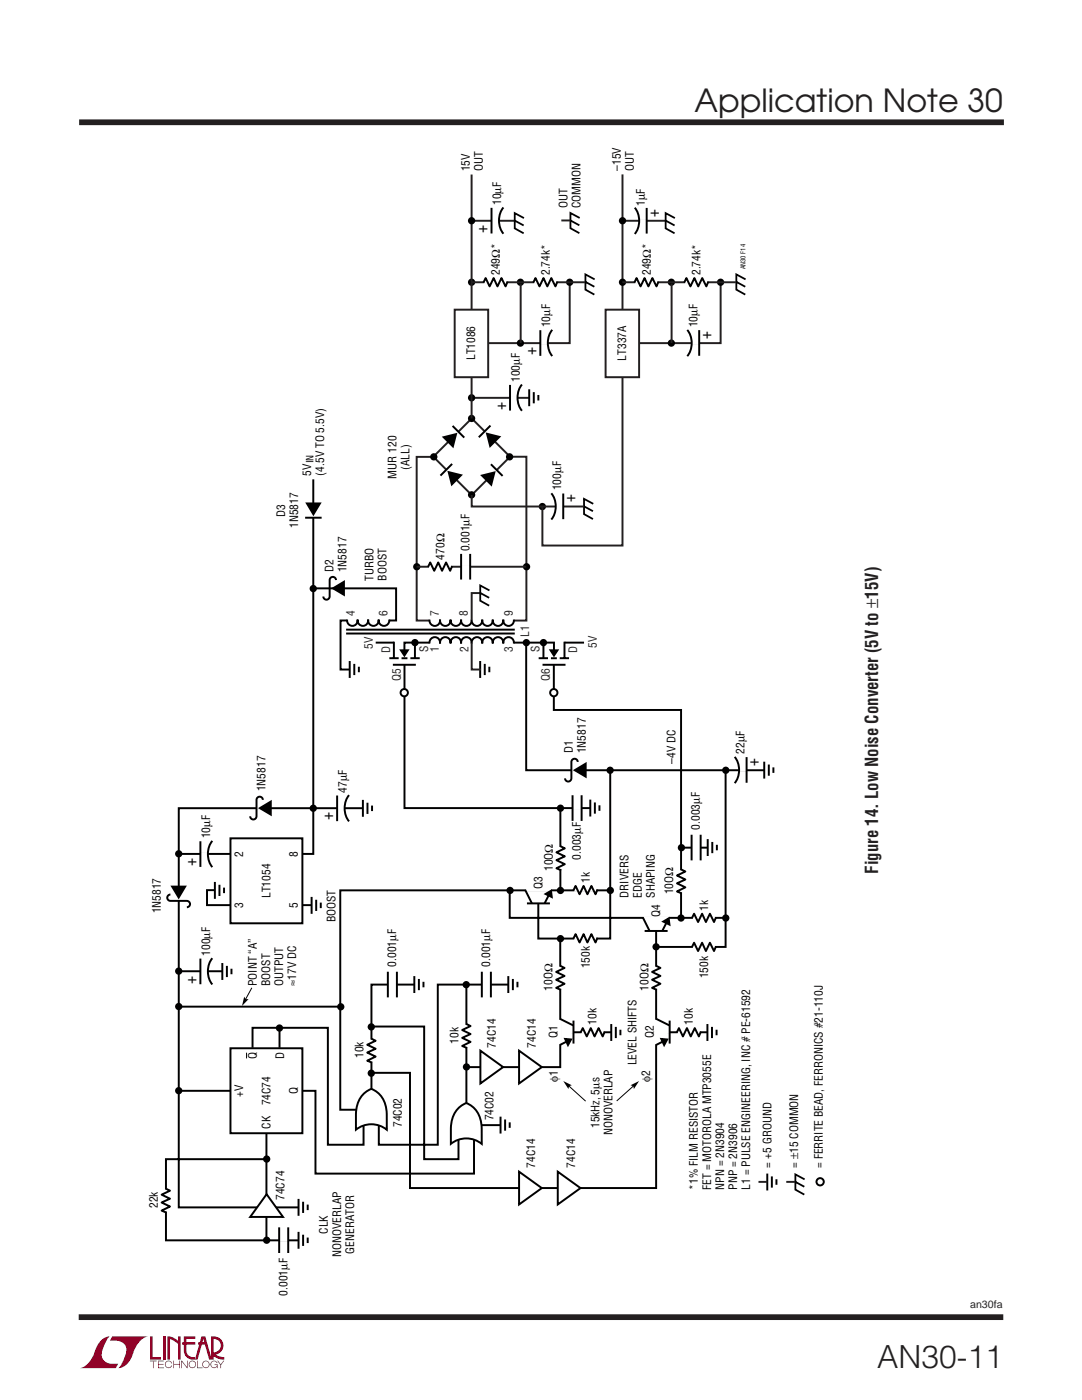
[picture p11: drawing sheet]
<svg xmlns="http://www.w3.org/2000/svg" width="216mm" height="279mm" viewBox="0 0 216 279" stroke-linecap="round" stroke-linejoin="round" font-family="sans-serif">
<path d="M15.8 24.4h184.5M15.7 262.9h184.5" fill="none" stroke="#231f20" stroke-width="1.1" stroke-linecap="butt"/>
<g fill="#900126">
<path d="M30 266.7h.5v4.1h1.6v.5h-2.1z"/>
<path d="M19.9 267.8a2.65 2.65 0 0 1 2-1.1 5.2 5.2 0 0 0-1.5 4.2 2.65 2.65 0 0 0 3.2 1.3l-.5 .8h-7.2a5 5 0 0 0 3.2-3.8z"/>
<path d="M22.4 266.7h7.2a5 5 0 0 0-3.2 3.9 3.3 3.3 0 0 1-2.8 2.4 5.2 5.2 0 0 0 1.5-4.2 2.65 2.65 0 0 0-3.2-1.2z"/>
<path d="M32.5 266.7h.5v4.6h-.5z"/>
<path d="M33.4 266.7l1.1 .2 1 .7v-.9h.5v4.6h-.5v-3.1l-1.6-1v4.1h-.5z"/>
<path d="M29.9 271.6h1.4v.1h-.6v1.3h-.2v-1.3h-.6z"/>
<path d="M31.5 271.6h1.2v.1h-1v.5h.9v.1h-.9v.6h1v.1h-1.2z"/>
<path d="M34.6 271.6h.1v.6h1.1v-.6h.1v1.4h-.1v-.7h-1.1v.7h-.1z"/>
<path d="M36.2 271.6h.1l1 1.2v-1.2h.2v1.4h-.2l-1-1.3v1.3h-.1z"/>
<path d="M39.3 271.6h.2v1.3h.9v.1h-1.1z"/>
<path d="M43.3 271.6h.2l.5 .7 .6-.7h.1l-.6 .8v.6h-.1v-.6z"/>
<path d="M36.7 266.7h2.3v.5h-1.8v.7h1.8v.5h-1.8v1.2a1.35 1.35 0 0 0 1.7 1.2v.5l1.3-4.6h.8l1.1 4.2v-4.2a1.88 1.88 0 0 1 2.4 1.4 1.88 1.88 0 0 1-1.5 2.3l.8 .3 1 .1v.5h-.5a3.4 3.4 0 0 1-1.8-.7v-.7a1.37 1.37 0 0 0 1.5-1.2 1.37 1.37 0 0 0-1.4-1.5v4.1h-.9l-.8-2.9h-1.4v-.5h1.3l-.2-.7-1.2 4.1a2.1 2.1 0 0 1-2.7-1.3v-1.6h-.4v-.5h.4z"/>
<path d="M37.9 271.8a.74 .74 0 0 1 1.1 .1 .74 .74 0 0 1-.4 1.1 .74 .74 0 0 1-.9-.7h.1a.61 .61 0 0 0 .8 .5 .61 .61 0 0 0 .2-1 .61 .61 0 0 0-1 .3v.2h-.1z"/>
<path d="M40.6 271.8a.74 .74 0 0 1 1.1 .1 .74 .74 0 0 1-.4 1.1 .74 .74 0 0 1-.9-.7h.1a.61 .61 0 0 0 .8 .5 .61 .61 0 0 0 .2-1 .61 .61 0 0 0-1 .3v.2h-.1z"/>
<path d="M42.2 271.8a.74 .74 0 0 1 1.2 .2h-.1a.6 .6 0 0 0-1-.2 .6 .6 0 0 0 .1 1 .6 .6 0 0 0 .9-.4h-.5v-.1h.7v.7h-.2v-.3a.74 .74 0 0 1-1.1 .2 .74 .74 0 0 1 0-1.1z"/>
<path d="M33.1 271.8a.73 .73 0 0 1 1.2 .3h-.1a.6 .6 0 0 0-.9-.3 .6 .6 0 0 0 0 1 .6 .6 0 0 0 .9-.3h.1a.74 .74 0 0 1-1.1 .4 .74 .74 0 0 1-.1-1.1z"/>
</g>
<g fill="none" stroke="#000" stroke-width=".39">
<path d="M62.5 95.7v74.7h-26.8M80.7 132.7v28.6h37.3M110.5 132.7v9h25.4v41.4M52.5 159.6a.63 .63 0 0 0-.7-.6 .63 .63 0 0 0-.6 .6v3.3a.63 .63 0 0 1-.6 .6 .63 .63 0 0 1-.7-.6M121.8 153.7v33.6h-14.4v-7.6M144.8 153.7v35.3h-13.7M34 178.5a.63 .63 0 0 0-.6 .7 .63 .63 0 0 0 .6 .6h3.3a.63 .63 0 0 1 .6 .6 .63 .63 0 0 1-.6 .7M73.7 161.3h-38v79.7h25.5M101.7 177.7v5.5h43M111.8 161.1v16.4M121.8 177.7h-53.9v43.8h3.2M136.3 169.2h5.6"/>
<path d="M35.9 193.8h9.1M40 191.3v5.1M42.4 191.2a4.3 4.3 0 0 0 0 5.3M83.4 196.5h-9.3v24.3M93.1 196.5v23.9M101.9 196.5h-14.5v32h-11.8v-4.4M111.8 187.6v25.4h-18.8M130.9 185.7v51.4h-49.1v-23h-7.5M50.4 209.1v-4h15v23.4h7.1v-4.4M60.3 217.7h2.6v16.5h31.7v-7.5M74 204.9h10.6v26.4h6.9v-4.6M114 206h8.7"/>
<path d="M53.2 231.3h-20.1v16.2h27.1M93 224.5h8"/>
</g>
<path d="M113.7 56.6v11.9h-16.2M94.1 79.4h12.3M86.5 91.2l7.6-7.7 7.7 7.7-7.7 7.6zM101.7 91.2h3.3v32.6h-21.9v-32.6h3.5" fill="none" stroke="#231f20" stroke-width=".39"/>
<path d="M35.7 177.7v2M51.2 161.3h2.1M40 193.9h1.5" fill="none" stroke="#fff" stroke-width=".65" stroke-linecap="butt"/>
<path d="M34 176.7h3.3l-1.6 2.8zM51.5 161.3l2.7-1.7v3.3z" fill="#000"/>
<g fill="#fff" stroke="#000" stroke-width=".39">
<path d="M91.3 221.3l.5-.5 1.2-.7a5.1 5.1 0 0 1 3.1 5v3.2a4.9 4.9 0 0 0-6.1 0 10 10 0 0 1 .9-6.4z"/>
<path d="M72.4 218.5l.5-.5 1.2-.7a5.1 5.1 0 0 1 3.1 5v3.2a4.9 4.9 0 0 0-6.2 0 10.1 10.1 0 0 1 .9-6.5z"/>
<path d="M95.9 209.7l4.5 3.3-4.5 3.2z"/>
<path d="M103.6 209.7l4.5 3.3-4.5 3.2z"/>
<path d="M103.6 233.8l4.5 3.3-4.5 3.3z"/>
<path d="M111.3 233.8l4.5 3.3-4.5 3.3z"/>
</g>
<g fill="none" stroke="#fff" stroke-width=".9" stroke-linecap="butt">
<path d="M95.8 133.6h2.1M42.9 177.7h2M72.4 161.3h2.1M117.8 161.3h2.1M141.2 169.1h2.1M44.4 193.9h2M62.2 180.7h2M82.7 196.5h2M101.4 196.5h2.1M122 206h2M141.2 206h2M99.9 224.5h2"/>
<path d="M153.1 235.9h2.1M59.6 240.9h2M59.6 247.5h2"/>
</g>
<g fill="none" stroke="#000" stroke-width=".39">
<path d="M95.8 131.9v3.4M96.7 132.5v2.2M97.6 133.1v1.1M72.4 159.6v3.4M114.2 158.7v5.1M116.1 158.7v5.1M117.8 159.6v3.4M40 167.9v5.1M42.4 167.8a4.3 4.3 0 0 0 0 5.3M42.9 176v3.4M43.4 177.6h-2.1v3h21.5M43.8 176.6v2.2"/>
<path d="M44.7 177.1v1.1M62.2 179v3.4M63.1 179.6v2.2M73.3 160.2v2.2M74.2 160.8v1.1M104.8 177.6l1.3 2.7M109.8 178l-1.1 2.3M111.8 168.9l.9 .4-1.7 .8 1.7 .8-1.7 .8 1.7 .8-1.7 .8 1 .4M118.7 160.1v2.3M119.2 177.5l-.4 1-.8-1.7-.8 1.7-.8-1.7-.8 1.7-.7-1.7-.5 .9M119.6 160.7v1.1M135.9 173.5l.9 .4-1.7 .8 1.7 .8-1.7 .8 1.7 .8-1.7 .8 .9 .4"/>
<path d="M138 166.6v5.1M139.8 166.6v5.1M141.2 167.5v3.3M142.1 168v2.3M143 168.6v1.1M44.4 192.2v3.4M45.3 192.8v2.2M46.2 193.3v1.1M64 180.1v1.1M77.4 193.9v5.2M79.2 193.9v5.2M82.7 194.8v3.4"/>
<path d="M83.6 195.4v2.2M84.5 195.9v1.1M96.1 193.9v5.2M98 193.9v5.2M101.4 194.8v3.4M102.3 195.4v2.2M103.3 195.9v1.1M105.1 180.3h4.6M111.7 192.7l.9 .5-1.6 .8 1.6 .8-1.6 .7 1.6 .8-1.6 .8 .9 .4M119.2 187.1l-.4 1-.8-1.7-.8 1.7-.8-1.7-.8 1.7-.7-1.7-.5 .9M128.3 183.1l1.3 2.7M128.6 185.8h4.6"/>
<path d="M130.9 192.7l.9 .5-1.7 .8 1.7 .8-1.7 .7 1.7 .8-1.7 .8 1 .4M133.3 183.5l-1.1 2.3M142.9 183.1l-.4 .9-.8-1.7-.8 1.7-.8-1.7-.8 1.7-.8-1.7-.4 1M142.9 188.9l-.4 .9-.8-1.7-.8 1.7-.8-1.7-.8 1.7-.8-1.7-.4 .9M46 209.2h14.3v17h-14.3zM74 207.3l.9 .4-1.6 .8 1.6 .8-1.6 .8 1.6 .8-1.6 .8 .9 .4M93 204.3l.9 .5-1.7 .8 1.7 .8-1.7 .7 1.7 .8-1.7 .8 1 .4M111.7 203.3l2.7 1.4M113.7 207.6l-2 .9M114.4 203.7v4.6M120.7 205.9l-.4 .9-.9-1.6-.8 1.6-.7-1.6-.8 1.6-.8-1.6-.5 .9M122 204.4v3.3"/>
<path d="M122.9 204.9v2.3M123.8 205.5v1.1M130.9 203.3l2.7 1.4M132.8 207.6l-1.9 .9M133.2 206h8.7M133.6 203.7v4.6M139.8 205.9l-.4 .9-.8-1.6-.8 1.6-.7-1.6-.8 1.6-.8-1.6-.5 .9M141.2 204.4v3.3M142.1 204.9v2.3M143 205.5v1.1M33 237.2l.9 .4-1.6 .8 1.6 .8-1.6 .8 1.6 .8-1.6 .8 .9 .4M59.6 239.3v3.3"/>
<path d="M60.5 239.8v2.3M99.9 222.9v3.3M100.8 223.4v2.3M101.7 224v1.1M153.1 234.2v3.4M154 234.8v2.2M154.9 235.3v1.1M59.6 245.8v3.4M60.5 246.4v2.2M61.4 240.4v1.1M61.4 247v1.1"/>
</g>
<g fill="none" stroke="#fff" stroke-width=".65" stroke-linecap="butt">
<path d="M40 170.4h1.5M104.9 177.7h5.1M107.4 178.8v1.5M111.9 169v4.5M114.3 161.3h1.7M114.6 177.6h4.4M135.9 173.7v4.4M138 169.1h1.8M77.4 196.5h1.8M96.2 196.5h1.7M111.8 192.9v4.5M114.6 187.3h4.4"/>
<path d="M128.4 183.2h5.1M130.9 184.3v1.5M130.9 192.9v4.5M138.2 183.2h4.5M138.2 189h4.5M74.1 207.4v4.5M93.1 204.5v4.5M111.8 203.5v4.9M112.9 206h1.5M116 206h4.5M131 203.5v4.9M132.1 206h1.5"/>
<path d="M135.2 206h4.5M33.1 237.4v4.4"/>
</g>
<g fill="#000">
<path d="M112.4 215.7l1.7 .9-.6 .2-.1 .5zM125.8 216.6l1.7-.9-1 1.6-.1-.5z"/>
<circle cx="105" cy="128.3" r=".73"/>
<circle cx="121.7" cy="153.7" r=".73"/>
<circle cx="144.8" cy="153.7" r=".73"/>
<circle cx="101.8" cy="177.7" r=".73"/>
<circle cx="111.8" cy="161.3" r=".73"/>
<circle cx="111.8" cy="177.7" r=".73"/>
<circle cx="121.8" cy="177.7" r=".73"/>
<circle cx="136" cy="169.2" r=".73"/>
<circle cx="93" cy="196.5" r=".73"/>
<circle cx="111.8" cy="187.3" r=".73"/>
<circle cx="130.9" cy="189" r=".73"/>
<circle cx="135.9" cy="183.2" r=".73"/>
<circle cx="144.8" cy="183.2" r=".73"/>
<circle cx="35.7" cy="217.7" r=".73"/>
<circle cx="55.8" cy="205.2" r=".73"/>
<circle cx="68" cy="200.9" r=".73"/>
<circle cx="74.1" cy="204.9" r=".73"/>
<circle cx="74.1" cy="214.2" r=".73"/>
<circle cx="93.1" cy="212.9" r=".73"/>
<circle cx="53.2" cy="231.3" r=".73"/>
<circle cx="53.2" cy="247.5" r=".73"/>
</g>
<path d="M108.9 178.4l1-.6 .2 1.2zM132.4 183.9l1-.6 .1 1.2zM112.8 207.4l1.1 .1-.6 1zM132 207.4l1.1 .1-.6 1z" fill="#000" stroke="#000" stroke-width=".45"/>
<path d="M49.2 210.1v1.1M113.4 216.6l3.5 3.2M126.6 216.6l-3.5 3.1" fill="none" stroke="#000" stroke-width=".2"/>
<path d="M46 167.3h14.3v17h-14.3z" fill="#fff" stroke="#000" stroke-width=".39"/>
<path d="M55.8 205.1v4M53.2 226.2v21.3" fill="none" stroke="#000" stroke-width=".39"/>
<path d="M53.2 238.3l3.3 4.6h-6.6z" fill="#fff" stroke="#000" stroke-width=".39"/>
<path d="M62.5 117.4h16.5v6.4h-11.1v9.8h2.1M67 115.8a.63 .63 0 0 0-.6-.7 .63 .63 0 0 0-.6 .7v3.2a.63 .63 0 0 1-.6 .7 .63 .63 0 0 1-.7-.7M69.3 123.7a1.07 1.07 0 0 0 1 1.2 1.07 1.07 0 0 0 1.1-1.2 1.07 1.07 0 0 0 1 1.2 1.07 1.07 0 0 0 1.1-1.2 1.07 1.07 0 0 0 1 1.2 1.07 1.07 0 0 0 1.1-1.2 1.07 1.07 0 0 0 1 1.2 1.07 1.07 0 0 0 1.1-1.2M75 128.3h41.5M67.3 158.8v5.1M69.7 158.7a4.3 4.3 0 0 0 0 5.2M35.8 217.7h10.2M35.8 200.9h31.9M55.7 244.9v5.2M57.5 244.9v5.2" fill="none" stroke="#000" stroke-width=".39"/>
<g fill="#000">
<path d="M66.1 117.4l2.7-1.6v3.2zM48.7 198.9l.3 .5h.6l-1.3 1.4z"/>
<circle cx="94.1" cy="56.3" r=".73"/>
<circle cx="103.8" cy="56.3" r=".73"/>
<circle cx="113.7" cy="56.3" r=".73"/>
<circle cx="94.1" cy="79.4" r=".73"/>
<circle cx="103.8" cy="68.5" r=".73"/>
<circle cx="86.6" cy="91.2" r=".73"/>
<circle cx="94.1" cy="98.8" r=".73"/>
<circle cx="94.1" cy="83.5" r=".73"/>
<circle cx="101.7" cy="91.2" r=".73"/>
<circle cx="62.5" cy="117.5" r=".73"/>
<circle cx="83.2" cy="113.1" r=".73"/>
<circle cx="105.1" cy="113.1" r=".73"/>
<circle cx="108.2" cy="101.1" r=".73"/>
<circle cx="35.7" cy="170.4" r=".73"/>
<circle cx="62.5" cy="161.3" r=".73"/>
<circle cx="35.7" cy="193.8" r=".73"/>
<circle cx="35.7" cy="200.9" r=".73"/>
</g>
<path d="M65.8 117.4h2.1M69.3 123.8h8.3M67.3 161.3h1.5M55.7 247.5h1.8" fill="none" stroke="#fff" stroke-width=".65" stroke-linecap="butt"/>
<path d="M50.3 197.1l-1.4 2.5" fill="none" stroke="#000" stroke-width=".2"/>
<g fill="#fff" stroke="#000" stroke-width=".39">
<circle cx="110.5" cy="138.2" r=".73"/>
<circle cx="80.7" cy="138.2" r=".73"/>
</g>
<g fill="none" stroke="#fff" stroke-width=".65" stroke-linecap="butt">
<path d="M98.1 44h1.5M101.8 79.4h1.5M107.8 68.5h1.5M89.1 93.8l1.4 1.4M91.4 86.2l-1.4 1.4M96.7 86.1l1.5 1.5M99.1 93.8l-1.5 1.5M62.5 101.2v2.1M85.6 113.1h4.4M92 113.1h1.8M110.9 101.1h1.5M78.6 128.2h4.2"/>
<path d="M85.7 128.2h8.3M85.7 123.8h8.3M94.2 128.2h8.3M94.2 123.8h8.3M108.4 128.2h4.2M114.1 153.7h2M147.5 153.7h1.4"/>
</g>
<g fill="none" stroke="#000" stroke-width=".39">
<path d="M98.1 41.5v5.1M100.5 41.4a4.3 4.3 0 0 0 0 5.2M101.8 76.8v5.1M104.2 76.7a4.3 4.3 0 0 0 0 5.3M105.6 77.7v3.4M106.5 78.3v2.2M107.4 78.8v1.1M107.8 65.9v5.1M110.2 65.8a4.3 4.3 0 0 0 0 5.3M90.2 92.6l-2.3 2.3M90.3 85l2.3 2.3M97.9 84.9l-2.4 2.4"/>
<path d="M98 92.7l2.3 2.3M110 98.5a4.3 4.3 0 0 1 0 5.2M112.4 98.5v5.1M60.9 103.3h3.3M90.2 113l-.4 .9-.8-1.7-.8 1.7-.8-1.7-.8 1.7-.8-1.7-.4 1M92 110.5v5.2M93.8 110.5v5.2M69.1 126.4h33.6M69.1 125.7h33.6M69.8 131.9v3.4M70.7 132.5v2.2M71.6 133.1v1.1"/>
<path d="M77.7 131.4h1.9M78.4 132.7h4.6M78.6 128.1v3.2M80.1 131.4h1.2M81.9 131.4h1.9M82.8 128.2h-2.1v2.2M82.8 128.1v3.2M85.7 128.4a1.07 1.07 0 0 1 1.1-1.2 1.07 1.07 0 0 1 1 1.2 1.07 1.07 0 0 1 1.1-1.2 1.07 1.07 0 0 1 1 1.2 1.07 1.07 0 0 1 1.1-1.2 1.07 1.07 0 0 1 1 1.2 1.07 1.07 0 0 1 1.1-1.2 1.07 1.07 0 0 1 1 1.2 1.07 1.07 0 0 1 1.1-1.2 1.07 1.07 0 0 1 1 1.2 1.07 1.07 0 0 1 1.1-1.2 1.07 1.07 0 0 1 1 1.2 1.07 1.07 0 0 1 1.1-1.2 1.07 1.07 0 0 1 1 1.2 1.07 1.07 0 0 1 1.1-1.2 1.07 1.07 0 0 1 1 1.2M85.7 123.7a1.07 1.07 0 0 0 1.1 1.2 1.07 1.07 0 0 0 1-1.2 1.07 1.07 0 0 0 1.1 1.2 1.07 1.07 0 0 0 1-1.2 1.07 1.07 0 0 0 1.1 1.2 1.07 1.07 0 0 0 1-1.2 1.07 1.07 0 0 0 1.1 1.2 1.07 1.07 0 0 0 1-1.2 1.07 1.07 0 0 0 1.1 1.2 1.07 1.07 0 0 0 1-1.2 1.07 1.07 0 0 0 1.1 1.2 1.07 1.07 0 0 0 1-1.2 1.07 1.07 0 0 0 1.1 1.2 1.07 1.07 0 0 0 1-1.2 1.07 1.07 0 0 0 1.1 1.2 1.07 1.07 0 0 0 1-1.2M105 128.5v25.2h48.2M107.5 131.4h1.8M108.3 132.7h4.5"/>
<path d="M108.4 128.2h2.1v2.2M108.4 128.1v3.2M109.9 131.4h1.2M111.7 131.4h1.8M112.6 128.1v3.2M115.3 152.1a.63 .63 0 0 0-.7-.7 .63 .63 0 0 0-.6 .7v3.2a.63 .63 0 0 1-.6 .7 .63 .63 0 0 1-.7-.7M146.6 151.1a4.3 4.3 0 0 1 0 5.2M149 151.1v5.1M152.5 152v3.4M153.4 152.6v2.2M154.3 153.1v1.1"/>
</g>
<g fill="#000">
<path d="M89.3 94l3.1 .7-2.3 2.4zM88.2 87.1l3.1-.7-.8 3.1zM96.9 86.3l3.1 .8-2.3 2.3zM95.8 94.8l3.1-.8-.8 3.1zM60.9 100.3h3.3l-1.7 2.7zM114.3 153.7l2.8-1.6v3.2z"/>
<circle cx="94.1" cy="44.1" r=".73"/>
<circle cx="82.8" cy="128.2" r=".73"/>
<circle cx="108.4" cy="128.2" r=".73"/>
</g>
<path d="M80.1 129.8h1.2l-.6 1zM109.9 129.8h1.3l-.7 1z" fill="#000" stroke="#000" stroke-width=".45"/>
<path d="M105.6 79.4h2.1M69.8 133.6h2M152.5 153.7h2.1" fill="none" stroke="#fff" stroke-width=".9" stroke-linecap="butt"/>
<path d="M94.1 34.8v48.7M124.2 34.8v74.1h-16v-7.6M94.1 44.1h8.6M94.1 98.8v2.3h22.4M83.1 113.1h21.9M95.8 118.4h-1.7v5.3M94.1 128.3v5.3h1.9" fill="none" stroke="#231f20" stroke-width=".39"/>
<path d="M95.9 118.4l1.7 .9M97.7 117.8l-1.9-1v3.1l1.8 1M116.6 101.1l1.7 .9M118.4 100.5l-1.9-.9v3l1.8 1" fill="none" stroke="#000" stroke-width=".36"/>
<path d="M90.7 61.8h6.7v13.5h-6.7z" fill="#fff" stroke="#231f20" stroke-width=".39"/>
<path d="M94.1 56.3h22.6M103.9 56.6v11.9M124.2 44.1h8.6M143.8 56.6v11.9h-16.2" fill="none" stroke="#231f20" stroke-width=".39"/>
<path d="M96.6 56.3h4.5M106.6 56.3h4.4M127.5 44.1h1.5M138 68.5h1.5" fill="none" stroke="#fff" stroke-width=".65" stroke-linecap="butt"/>
<path d="M101.3 56.2l-.4 1-.8-1.7-.8 1.7-.8-1.7-.8 1.7-.8-1.7-.4 .9M111.2 56.2l-.4 1-.8-1.7-.8 1.7-.8-1.7-.8 1.7-.7-1.7-.5 .9M126.7 41.5a4.3 4.3 0 0 1 0 5.2M129 41.5v5.1M137.1 65.8a4.3 4.3 0 0 1 0 5.3M139.5 65.9v5.1" fill="none" stroke="#000" stroke-width=".39"/>
<path d="M102.7 44l1.8 1M104.5 43.5l-1.8-1v3.1l1.8 1M113.9 44l1.7 1M115.7 43.5l-1.9-1v3l1.8 1M116.9 56.3l1.7 .9M118.7 55.8l-1.9-1v3l1.8 1" fill="none" stroke="#000" stroke-width=".36"/>
<g fill="#000">
<circle cx="124.2" cy="56.3" r=".73"/>
<circle cx="124.2" cy="44.1" r=".73"/>
<circle cx="134" cy="56.3" r=".73"/>
<circle cx="143.8" cy="56.3" r=".73"/>
<circle cx="134" cy="68.5" r=".73"/>
</g>
<path d="M120.8 61.8h6.7v13.5h-6.7z" fill="#fff" stroke="#231f20" stroke-width=".39"/>
<path d="M112 44h1.8M124.2 56.3h22.6M134 56.6v11.9M151.3 235.9h1.8M156.9 235.9h1.8" fill="none" stroke="#231f20" stroke-width=".39"/>
<path d="M126.7 56.3h4.5M136.7 56.3h4.4" fill="none" stroke="#fff" stroke-width=".65" stroke-linecap="butt"/>
<path d="M131.4 56.2l-.4 1-.8-1.7-.8 1.7-.8-1.7-.8 1.7-.8-1.7-.4 .9M141.3 56.2l-.4 1-.8-1.7-.8 1.7-.7-1.7-.8 1.7-.8-1.7-.5 .9" fill="none" stroke="#000" stroke-width=".39"/>
<path d="M132.9 44l1.7 1M134.7 43.5l-1.9-1v3.1l1.8 1M147 56.3l1.7 .9M148.8 55.8l-1.9-1v3l1.8 1M158.7 235.9l1.8 .9M160.5 235.4l-1.8-1v3l1.8 1" fill="none" stroke="#000" stroke-width=".36"/>
<circle cx="163.6" cy="235.9" r=".73" fill="#fff" stroke="#000" stroke-width=".39"/>
<g font-size="6.3" fill="#231f20">
<text x="138.6" y="22.4">Application Note 30</text>
<text x="175" y="273">AN30-11</text>
</g>
<text font-size="3.5" fill="#231f20" x="175.2" y="174.4" transform="rotate(-90 175.2 174.4)">Figure 14. Low Noise Converter (5V to ±15V)</text>
<g font-size="3.3">
<text x="129.8" y="41.6" transform="rotate(90 129.8 41.6)">+</text>
<text x="97.3" y="46.5" transform="rotate(-90 97.3 46.5)">+</text>
<text x="107" y="70.9" transform="rotate(-90 107 70.9)">+</text>
<text x="140.3" y="66" transform="rotate(90 140.3 66)">+</text>
<text x="101" y="81.8" transform="rotate(-90 101 81.8)">+</text>
<text x="113.2" y="98.6" transform="rotate(90 113.2 98.6)">+</text>
<text x="149.8" y="151.2" transform="rotate(90 149.8 151.2)">+</text>
<text x="66.5" y="163.7" transform="rotate(-90 66.5 163.7)">+</text>
<text x="39.2" y="172.9" transform="rotate(-90 39.2 172.9)">+</text>
<text x="39.2" y="196.3" transform="rotate(-90 39.2 196.3)">+</text>
</g>
<g font-size="2.3">
<text x="93.8" y="34.2" transform="rotate(-90 93.8 34.2)">15V</text>
<text x="96.4" y="34.2" transform="rotate(-90 96.4 34.2)">OUT</text>
<text x="123.9" y="34.2" transform="rotate(-90 123.9 34.2)">–15V</text>
<text x="126.5" y="34.2" transform="rotate(-90 126.5 34.2)">OUT</text>
<text x="100" y="40.9" transform="rotate(-90 100 40.9)">10µF</text>
<text x="113.2" y="41.5" transform="rotate(-90 113.2 41.5)">OUT</text>
<text x="115.9" y="41.5" transform="rotate(-90 115.9 41.5)">COMMON</text>
<text x="128.6" y="41.1" transform="rotate(-90 128.6 41.1)">1µF</text>
<text x="99.7" y="54.9" transform="rotate(-90 99.7 54.9)">249Ω*</text>
<text x="109.7" y="54.9" transform="rotate(-90 109.7 54.9)">2.74k*</text>
<text x="129.9" y="54.9" transform="rotate(-90 129.9 54.9)">249Ω*</text>
<text x="139.8" y="54.9" transform="rotate(-90 139.8 54.9)">2.74k*</text>
<text x="109.8" y="65.3" transform="rotate(-90 109.8 65.3)">10µF</text>
<text x="139.2" y="65.3" transform="rotate(-90 139.2 65.3)">10µF</text>
<text x="94.8" y="71.9" transform="rotate(-90 94.8 71.9)">LT1086</text>
<text x="125" y="72" transform="rotate(-90 125 72)">LT337A</text>
<text x="103.7" y="76.2" transform="rotate(-90 103.7 76.2)">100µF</text>
<text x="62.1" y="94.9" transform="rotate(-90 62.1 94.9)">5V</text>
<text x="64.7" y="94.9" transform="rotate(-90 64.7 94.9)">(4.5V TO 5.5V)</text>
<text x="79.1" y="95.5" transform="rotate(-90 79.1 95.5)">MUR 120</text>
<text x="81.7" y="93.8" transform="rotate(-90 81.7 93.8)">(ALL)</text>
<text x="112" y="97.8" transform="rotate(-90 112 97.8)">100µF</text>
<text x="56.9" y="103.1" transform="rotate(-90 56.9 103.1)">D3</text>
<text x="59.5" y="105.4" transform="rotate(-90 59.5 105.4)">1N5817</text>
<text x="88.7" y="111.7" transform="rotate(-90 88.7 111.7)">470Ω</text>
<text x="93.7" y="110" transform="rotate(-90 93.7 110)">0.001µF</text>
<text x="66.5" y="114.2" transform="rotate(-90 66.5 114.2)">D2</text>
<text x="69.2" y="114.2" transform="rotate(-90 69.2 114.2)">1N5817</text>
<text x="74.5" y="115.9" transform="rotate(-90 74.5 115.9)">TURBO</text>
<text x="77.1" y="115.9" transform="rotate(-90 77.1 115.9)">BOOST</text>
<text x="114.3" y="150.3" transform="rotate(-90 114.3 150.3)">D1</text>
<text x="116.9" y="150.3" transform="rotate(-90 116.9 150.3)">1N5817</text>
<text x="134.8" y="152.5" transform="rotate(-90 134.8 152.5)">–4V DC</text>
<text x="148.6" y="150.4" transform="rotate(-90 148.6 150.4)">22µF</text>
<text x="53" y="157.9" transform="rotate(-90 53 157.9)">1N5817</text>
<text x="69.2" y="158.2" transform="rotate(-90 69.2 158.2)">47µF</text>
<text x="41.9" y="167.3" transform="rotate(-90 41.9 167.3)">10µF</text>
<text x="139.6" y="165.6" transform="rotate(-90 139.6 165.6)">0.003µF</text>
<text x="48.6" y="171" transform="rotate(-90 48.6 171)">2</text>
<text x="59.4" y="171" transform="rotate(-90 59.4 171)">8</text>
<text x="110.3" y="173.9" transform="rotate(-90 110.3 173.9)">10OΩ</text>
<text x="115.9" y="171.5" transform="rotate(-90 115.9 171.5)">0.003µF</text>
<text x="54" y="179.2" transform="rotate(-90 54 179.2)">LT1054</text>
<text x="108.2" y="177.5" transform="rotate(-90 108.2 177.5)">Q3</text>
<text x="117.7" y="176.2" transform="rotate(-90 117.7 176.2)">1k</text>
<text x="125.4" y="179.1" transform="rotate(-90 125.4 179.1)">DRIVERS</text>
<text x="128" y="179.1" transform="rotate(-90 128 179.1)">EDGE</text>
<text x="130.7" y="179.1" transform="rotate(-90 130.7 179.1)">SHAPING</text>
<text x="134.3" y="178.5" transform="rotate(-90 134.3 178.5)">10OΩ</text>
<text x="32.1" y="182.3" transform="rotate(-90 32.1 182.3)">1N5817</text>
<text x="48.6" y="181.2" transform="rotate(-90 48.6 181.2)">3</text>
<text x="59.4" y="181.2" transform="rotate(-90 59.4 181.2)">5</text>
<text x="67" y="184" transform="rotate(-90 67 184)">BOOST</text>
<text x="131.7" y="183" transform="rotate(-90 131.7 183)">Q4</text>
<text x="141.3" y="181.8" transform="rotate(-90 141.3 181.8)">1k</text>
<text x="41.9" y="190.7" transform="rotate(-90 41.9 190.7)">100µF</text>
<text x="51.3" y="196.8" transform="rotate(-90 51.3 196.8)">POINT “A”</text>
<text x="53.9" y="196.8" transform="rotate(-90 53.9 196.8)">BOOST</text>
<text x="56.5" y="196.8" transform="rotate(-90 56.5 196.8)">OUTPUT</text>
<text x="59.1" y="196.8" transform="rotate(-90 59.1 196.8)">≈17V DC</text>
<text x="79" y="192.9" transform="rotate(-90 79 192.9)">0.001µF</text>
<text x="97.8" y="192.9" transform="rotate(-90 97.8 192.9)">0.001µF</text>
<text x="110.2" y="197.7" transform="rotate(-90 110.2 197.7)">10OΩ</text>
<text x="117.7" y="193.3" transform="rotate(-90 117.7 193.3)">150k</text>
<text x="129.4" y="197.7" transform="rotate(-90 129.4 197.7)">10OΩ</text>
<text x="141.3" y="195.3" transform="rotate(-90 141.3 195.3)">150k</text>
<text x="91.5" y="208.3" transform="rotate(-90 91.5 208.3)">10k</text>
<text x="98.9" y="209.1" transform="rotate(-90 98.9 209.1)">74C14</text>
<text x="106.9" y="209.1" transform="rotate(-90 106.9 209.1)">74C14</text>
<text x="111.3" y="207.1" transform="rotate(-90 111.3 207.1)">Q1</text>
<text x="119" y="204.5" transform="rotate(-90 119 204.5)">10k</text>
<text x="130.5" y="207.1" transform="rotate(-90 130.5 207.1)">Q2</text>
<text x="138.2" y="204.5" transform="rotate(-90 138.2 204.5)">10k</text>
<text x="51.3" y="211.4" transform="rotate(-90 51.3 211.4)">Q</text>
<text x="56.7" y="211.4" transform="rotate(-90 56.7 211.4)">D</text>
<text x="72.5" y="211.2" transform="rotate(-90 72.5 211.2)">10k</text>
<text x="111.3" y="215.9" transform="rotate(-90 111.3 215.9)">φ1</text>
<text x="127" y="212.6" transform="rotate(-90 127 212.6)">LEVEL SHIFTS</text>
<text x="129.7" y="215.9" transform="rotate(-90 129.7 215.9)">φ2</text>
<text x="48.6" y="218.9" transform="rotate(-90 48.6 218.9)">+V</text>
<text x="54" y="220.6" transform="rotate(-90 54 220.6)">74C74</text>
<text x="59.4" y="218.4" transform="rotate(-90 59.4 218.4)">Q</text>
<text x="54" y="225.3" transform="rotate(-90 54 225.3)">CK</text>
<text x="80.1" y="225" transform="rotate(-90 80.1 225)">74C02</text>
<text x="98.5" y="223.6" transform="rotate(-90 98.5 223.6)">74C02</text>
<text x="119.6" y="225.2" transform="rotate(-90 119.6 225.2)">15kHz, 5µs</text>
<text x="122.2" y="226.6" transform="rotate(-90 122.2 226.6)">NONOVERLAP</text>
<text x="106.8" y="233" transform="rotate(-90 106.8 233)">74C14</text>
<text x="114.8" y="233" transform="rotate(-90 114.8 233)">74C14</text>
<text x="153.9" y="233.1" transform="rotate(-90 153.9 233.1)">= +5 GROUND</text>
<text x="159.3" y="233.1" transform="rotate(-90 159.3 233.1)">= ±15 COMMON</text>
<text x="164.2" y="233.1" transform="rotate(-90 164.2 233.1)">= FERRITE BEAD, FERRONICS #21-110J</text>
<text x="56.8" y="239.5" transform="rotate(-90 56.8 239.5)">74C74</text>
<text x="139.3" y="237.4" transform="rotate(-90 139.3 237.4)">*1% FILM RESISTOR</text>
<text x="141.9" y="237.4" transform="rotate(-90 141.9 237.4)">FET = MOTOROLA MTP3055E</text>
<text x="144.5" y="237.4" transform="rotate(-90 144.5 237.4)">NPN = 2N3904</text>
<text x="147.1" y="237.4" transform="rotate(-90 147.1 237.4)">PNP = 2N3906</text>
<text x="149.7" y="237.4" transform="rotate(-90 149.7 237.4)">L1 = PULSE ENGINEERING, INC # PE-61592</text>
<text x="31.5" y="241.1" transform="rotate(-90 31.5 241.1)">22k</text>
<text x="65.4" y="246.2" transform="rotate(-90 65.4 246.2)">CLK</text>
<text x="68.1" y="250.9" transform="rotate(-90 68.1 250.9)">NONOVERLAP</text>
<text x="70.7" y="250.2" transform="rotate(-90 70.7 250.2)">GENERATOR</text>
<text x="57.4" y="258.6" transform="rotate(-90 57.4 258.6)">0.001µF</text>
</g>
<g font-size="2.3" fill="#231f20">
<text x="70.8" y="123" transform="rotate(-90 70.8 123)">4</text>
<text x="77.4" y="123" transform="rotate(-90 77.4 123)">6</text>
<text x="87.6" y="123" transform="rotate(-90 87.6 123)">7</text>
<text x="93.4" y="123" transform="rotate(-90 93.4 123)">8</text>
<text x="102.3" y="123" transform="rotate(-90 102.3 123)">9</text>
<text x="74.4" y="129.5" transform="rotate(-90 74.4 129.5)">5V</text>
<text x="77.9" y="130.3" transform="rotate(-90 77.9 130.3)">D</text>
<text x="85.4" y="130.2" transform="rotate(-90 85.4 130.2)">S</text>
<text x="87.6" y="130.1" transform="rotate(-90 87.6 130.1)">1</text>
<text x="93.5" y="130.1" transform="rotate(-90 93.5 130.1)">2</text>
<text x="102.3" y="130.1" transform="rotate(-90 102.3 130.1)">3</text>
<text x="105.6" y="127.1" transform="rotate(-90 105.6 127.1)">L1</text>
<text x="107.6" y="130.2" transform="rotate(-90 107.6 130.2)">S</text>
<text x="115.1" y="130.3" transform="rotate(-90 115.1 130.3)">D</text>
<text x="119.1" y="129.3" transform="rotate(-90 119.1 129.3)">5V</text>
<text x="80" y="135.9" transform="rotate(-90 80 135.9)">Q5</text>
<text x="109.7" y="135.9" transform="rotate(-90 109.7 135.9)">Q6</text>
</g>
<text font-size="2.1" fill="#231f20" x="193.6" y="261.1">an30fa</text>
<text font-size="2" x="62.6" y="92.5" transform="rotate(-90 62.6 92.5)">IN</text>
<text font-size="1.3" x="148.8" y="53.8" transform="rotate(-90 148.8 53.8)">AN30 F14</text>
</svg>
